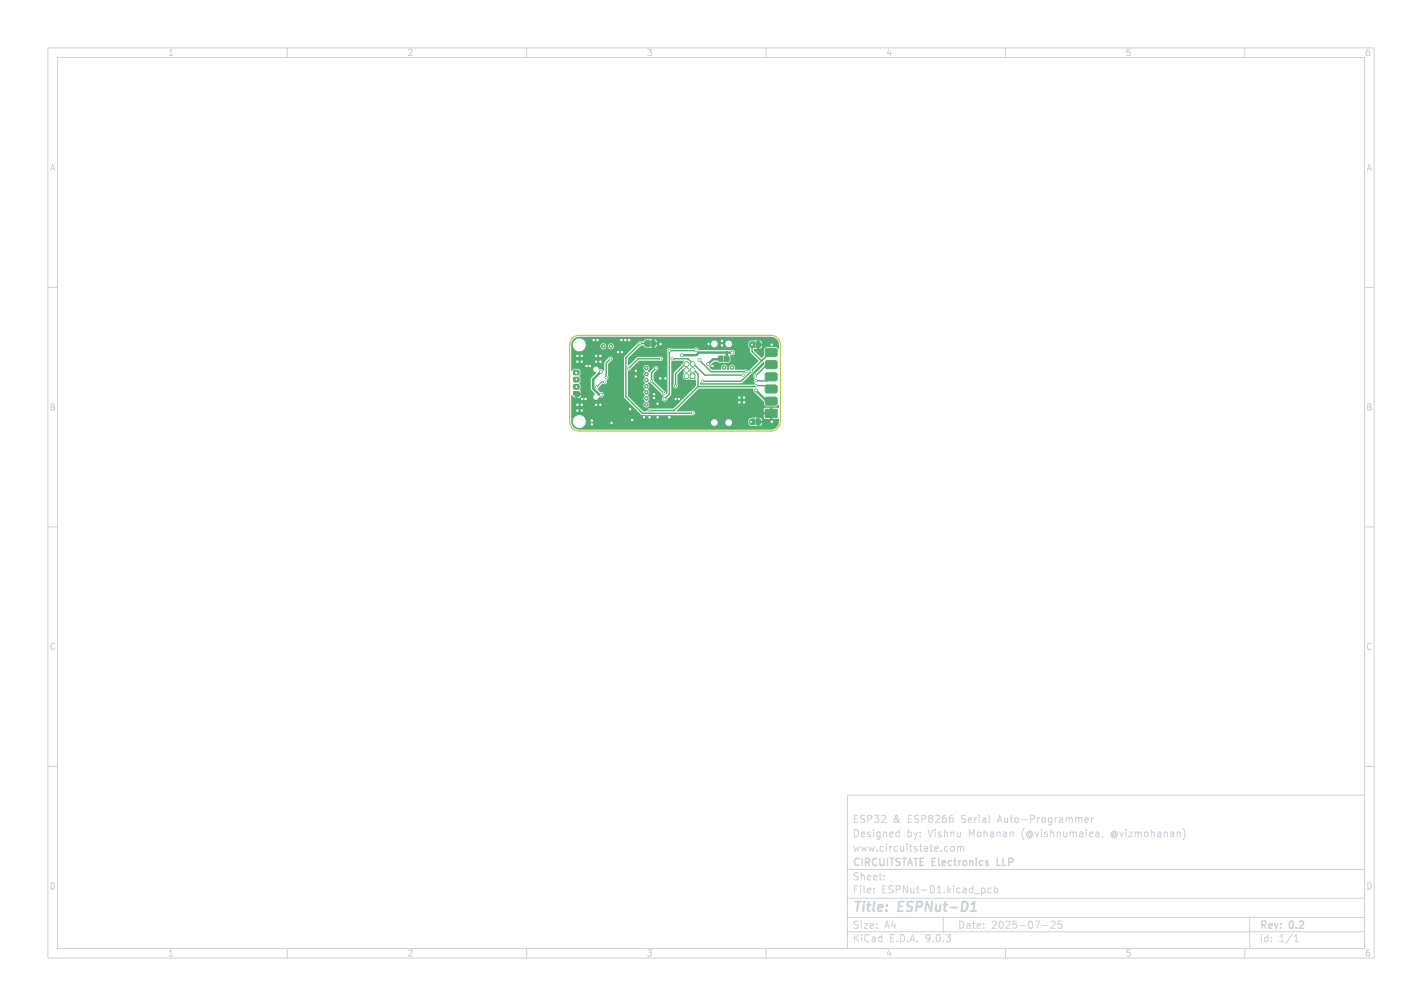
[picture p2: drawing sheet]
<svg xmlns="http://www.w3.org/2000/svg" width="297mm" height="210mm" viewBox="0 0 297 210" stroke-linecap="round" stroke-linejoin="round" font-family="sans-serif">
<g fill="none" stroke="#cdd1da" stroke-width=".21">
<path d="M10 10h277v190h-277zM12 12h273v186h-273zM60 10v2M110 10v2M160 10v2M210 10v2M260 10v2M10 60h2M285 60h2M10 110h2M285 110h2M10 160h2"/>
<path d="M177 166h108v32h-108zM187.4 173.7l.4 .1M187.8 173.2v1.5M187.8 174.6l-.4 .1M198.7 176.8l.3-.1 .3 .3v.4l-.3 .3-.3-.1-.2-.2zM199 170.9v.7M200 176.8l.4-.1 .2 .2M200 176.7v1M200.6 176.9l.2-.2 .4 .1v.9M200.6 176.9v.8M206.7 171.6l.1 .1M226.6 171.2l.7-.1-.1-.3-.4-.1-.2 .2 .1 .7h.5"/>
<path d="M228 170.7v1M228.4 170.7l-.4 .3M229 173.7h.3l.2 .2v.8M229.5 174.6l-.5 .1M229.5 174.1h-.5M230.3 174.6l-.1 .3M247.1 173a1.72 1.72 0 0 1 0 2.3M285 160h2M60 198v2M110 198v2M160 198v2M177 194.5h108"/>
<path d="M177 191.5h108M177 187.5h108M177 181.5h108M182.5 186.3v.1M182.5 185.5v.1M184.7 183.6v.1M184.7 182.8v.1M197 191.5v3M205.5 185.4l.2 .3v.4l-.2 .3M207 185.5l-.4-.1-.3 .3 .2 .6h.5M207.7 185.5l.4-.1 .3 .3-.2 .6h-.5M207.7 184.9v1.5"/>
<path d="M210 198v2M217.7 193.2h1.2M219.5 192.4l.6-.1 .3 .4-.9 1.1h.9M221.7 192.3h-.7v.7l.2-.1h.5l.1 .3-.1 .5-.2 .1-.5-.1M260 198v2M261 191.5v6.5M270.3 196.6h.9M270.3 195.5l.4-.4v1.5"/>
</g>
<path d="M202.7 190.2h1.2M203.1 188.7l.5-.5-.3 2" fill="none" stroke="#cdd1da" stroke-width=".4"/>
<path d="M208.3 179.2v1.5h.7" fill="none" stroke="#cdd1da" stroke-width=".3"/>
<g fill="#52ab6e" stroke="#52ab6e" stroke-width=".21">
<path d="M144.2 78.1h1v1h-1z"/>
<path d="M151.3 74.3h.7l.2 .2 .1 .6-.1 .3-.9 .1z"/>
<path d="M150.1 74.5l.2-.2h.7v1.2h-.7l-.2-.2z"/>
<path d="M157.9 87.5h.7l.2 .1 .1 .7-.2 .3-.8 .1z"/>
<path d="M156.7 87.6l.2-.1h.7v1.2l-.7-.1-.2-.1z"/>
<path d="M157.9 71.3l.7 .1 .2 .1 .1 .6-.2 .4h-.8z"/>
<path d="M156.7 71.5l.2-.1 .7-.1v1.2h-.7l-.2-.1z"/>
<path d="M135.9 71.1h.7l.2 .2 .1 .6-.1 .3-.9 .1z"/>
<path d="M134.7 71.3l.2-.2h.7v1.2h-.7l-.2-.2z"/>
<path d="M119.8 81.8h1.2v1h-.8l-.4-.4z"/>
<path d="M119.8 80.3h1.1v.9h-1.1z"/>
<path d="M119.8 78.8h1.1v.9h-1.1z"/>
<path d="M119.8 77.3h1.1v.9h-1.1z"/>
<path d="M159.8 85.4h2.5v1.7h-2.5z"/>
<path d="M159.9 83.1l.3-.2 2 .1 .1 .3-.1 1.1-.3 .2-1.9-.1-.2-.3z"/>
<path d="M159.9 80.5l.3-.1h2l.1 .4-.1 1.1-.3 .2-1.9-.1-.2-.3z"/>
<path d="M159.9 78l.3-.2 2 .1 .1 .3-.1 1.1-.3 .2-1.9-.1-.2-.3z"/>
<path d="M159.9 75.4l.3-.1 2 .1 .1 .3-.1 1.1-.3 .2-1.9-.1-.2-.3z"/>
<path d="M159.9 72.9l.3-.2 2 .1 .1 .3-.1 1.2-.3 .1h-1.9l-.2-.4z"/>
<circle cx="143.4" cy="78.6" r=".5"/>
<circle cx="144.7" cy="77.3" r=".5"/>
<circle cx="143.4" cy="77.3" r=".5"/>
<circle cx="144.7" cy="76" r=".5"/>
<circle cx="143.4" cy="76" r=".5"/>
<circle cx="135" cy="76.8" r=".37"/>
<circle cx="135" cy="83.2" r=".37"/>
<circle cx="127.6" cy="72.3" r=".38"/>
<circle cx="135" cy="81.9" r=".37"/>
<circle cx="135" cy="80.6" r=".37"/>
<circle cx="135" cy="79.4" r=".37"/>
<circle cx="126" cy="72.3" r=".37"/>
<circle cx="151.3" cy="76.7" r=".37"/>
<circle cx="135" cy="84.4" r=".37"/>
<circle cx="135" cy="78.1" r=".37"/>
<circle cx="152.9" cy="76.7" r=".37"/>
<circle cx="154.4" cy="84" r=".3"/>
<circle cx="120.6" cy="85.7" r=".3"/>
<circle cx="121.5" cy="74.3" r=".3"/>
<circle cx="123.2" cy="76.4" r=".3"/>
<circle cx="132" cy="87.7" r=".3"/>
<circle cx="120.6" cy="74.3" r=".3"/>
<circle cx="137.3" cy="87.1" r=".3"/>
<circle cx="124.5" cy="74.3" r=".3"/>
<circle cx="124.5" cy="84.5" r=".3"/>
<circle cx="150.8" cy="71.2" r=".3"/>
<circle cx="125.4" cy="74.3" r=".3"/>
<circle cx="124.5" cy="75.5" r=".3"/>
<circle cx="129.1" cy="73.5" r=".3"/>
<circle cx="127.7" cy="88.3" r=".3"/>
<circle cx="120.6" cy="84.5" r=".3"/>
<circle cx="134.5" cy="87.1" r=".3"/>
<circle cx="137.9" cy="79" r=".3"/>
<circle cx="132.8" cy="77.4" r=".3"/>
<circle cx="120.6" cy="75.5" r=".3"/>
<circle cx="129.8" cy="71" r=".3"/>
<circle cx="124" cy="71" r=".3"/>
<circle cx="154.4" cy="83" r=".3"/>
<circle cx="121.5" cy="85.7" r=".3"/>
<circle cx="155.4" cy="83" r=".3"/>
<circle cx="121.6" cy="83.3" r=".3"/>
<circle cx="148.8" cy="76.4" r=".3"/>
<circle cx="132.8" cy="78.6" r=".3"/>
<circle cx="125.4" cy="84.5" r=".3"/>
<circle cx="161.2" cy="72" r=".3"/>
<circle cx="121.5" cy="75.5" r=".3"/>
<circle cx="136.6" cy="83.1" r=".3"/>
<circle cx="150.8" cy="72.1" r=".3"/>
<circle cx="122.5" cy="76.4" r=".3"/>
<circle cx="121.5" cy="84.5" r=".3"/>
<circle cx="161.2" cy="88" r=".3"/>
<circle cx="139" cy="79" r=".3"/>
<circle cx="138" cy="71.9" r=".3"/>
<circle cx="155.4" cy="84" r=".3"/>
<circle cx="123.6" cy="88.6" r=".3"/>
<circle cx="130.6" cy="71" r=".3"/>
<circle cx="123.6" cy="87.8" r=".3"/>
<circle cx="135.7" cy="87.1" r=".3"/>
<circle cx="131.4" cy="71" r=".3"/>
<circle cx="137.3" cy="84.3" r=".3"/>
<circle cx="148" cy="71.8" r=".3"/>
<circle cx="139.8" cy="87.1" r=".3"/>
<circle cx="122.3" cy="83.3" r=".3"/>
<circle cx="136.6" cy="82.3" r=".3"/>
<circle cx="125.4" cy="75.5" r=".3"/>
<circle cx="129.9" cy="73.5" r=".3"/>
<circle cx="141.8" cy="83.3" r=".3"/>
<circle cx="124.8" cy="71" r=".3"/>
<circle cx="141.1" cy="83.3" r=".3"/>
<circle cx="131.6" cy="85.4" r=".3"/>
<circle cx="120.4" cy="77.8" r=".3"/>
<circle cx="125.5" cy="77.6" r=".3"/>
<circle cx="125.6" cy="82.4" r=".3"/>
<circle cx="127.6" cy="72.3" r=".23"/>
<circle cx="145.4" cy="73.1" r=".3"/>
<circle cx="138.8" cy="83.3" r=".3"/>
<circle cx="139.8" cy="73.2" r=".3"/>
<circle cx="126" cy="72.3" r=".23"/>
<circle cx="146.7" cy="79.5" r=".22"/>
<circle cx="157.1" cy="71.9" r=".22"/>
<circle cx="156.9" cy="77.5" r=".22"/>
<circle cx="120.4" cy="79.2" r=".23"/>
<circle cx="120.4" cy="80.8" r=".23"/>
<circle cx="126.3" cy="79.7" r=".23"/>
<circle cx="124.6" cy="80.8" r=".22"/>
<circle cx="157.8" cy="78.5" r=".23"/>
<circle cx="156.8" cy="88" r=".23"/>
<circle cx="146.1" cy="75.2" r=".3"/>
<circle cx="141.1" cy="80.6" r=".23"/>
<circle cx="155.8" cy="77.6" r=".23"/>
<circle cx="133.7" cy="71.7" r=".22"/>
<circle cx="144.7" cy="86.2" r=".22"/>
<circle cx="152.9" cy="73.6" r=".3"/>
<circle cx="142.4" cy="74.1" r=".3"/>
<circle cx="152.9" cy="76.7" r=".23"/>
<circle cx="157.9" cy="81.5" r=".3"/>
<circle cx="126.6" cy="78.8" r=".23"/>
<circle cx="127.5" cy="74.9" r=".22"/>
<circle cx="140.4" cy="74.9" r=".22"/>
<circle cx="157.9" cy="79.5" r=".22"/>
<circle cx="138" cy="74.9" r=".23"/>
<circle cx="155.2" cy="78.3" r=".22"/>
<circle cx="131.3" cy="76.9" r=".23"/>
<circle cx="157.9" cy="80.5" r=".22"/>
<circle cx="135.7" cy="85.7" r=".22"/>
<circle cx="135" cy="78.1" r=".22"/>
<circle cx="137" cy="76.9" r=".23"/>
<circle cx="135" cy="79.4" r=".22"/>
<circle cx="136.1" cy="79.6" r=".23"/>
<circle cx="138.6" cy="82.1" r=".22"/>
<circle cx="135" cy="76.8" r=".22"/>
<circle cx="135" cy="84.4" r=".22"/>
<circle cx="135" cy="83.2" r=".22"/>
<circle cx="135" cy="81.9" r=".22"/>
<circle cx="135" cy="80.6" r=".22"/>
<circle cx="151.3" cy="76.7" r=".23"/>
<circle cx="147.9" cy="76" r=".3"/>
</g>
<path d="M125.5 77.6l-1.6 1.6v1.9l1.3 1.3h.4M150.5 74.9l-1.6 .1-1 1M151.8 73.6h.1M151.8 73.6v1.3M152.9 73.6h-6.9l-.6 .5h-3M157.9 81.5l2.2 2.2h1" fill="none" stroke="#52ab6e" stroke-width=".5"/>
<g fill="none" stroke="#52ab6e" stroke-width=".3">
<path d="M127.5 74.9l-.9 .9v3M133.7 71.7h.1M133.7 71.7l-3 3v8.1l3.5 3.5 10.5-.1M133.7 71.7h1.4M137 76.9l-.9 .9v1.8l2.5 2.5M138 74.9h-4.7l-2 2M140.4 74.9h3.3l1 1.1h.2l2.3 2.3h8M143.4 76h-.3l-2 2v2.6M144.7 77.3h.3l.8 .8v2.6M145.4 73.1l-5.6 .1v9.1l-1 1M146.1 75.2l2.4 2.4h7.3M157.1 71.9v1.5l1.9 2"/>
<path d="M161.1 73.6h-.3l-6 6-8.1-.1M161.1 76.1h-.9l-2.4 2.4M161.1 78.7l-.9 .8h-2.3M135.7 85.7h.1M145.8 80.7h11.9l.2-.2h2.5l.7 .7M145.8 80.7l-5 5h-5.1"/>
</g>
<path d="M126.3 79.7h-.6l-1.1 1.1M124.6 80.8h.1" fill="none" stroke="#52ab6e" stroke-width=".21"/>
<g fill="#52ab6e">
<path d="M119.9 70.7l.4-.2 .7-.2h40a1.7 1.7 0 0 1 1.7 1.7l-.1 .8-.6-.3h-1.8l-.4 .1-.2 .4v1.2l-.6 .5-1.5-1.5v-.3l.1-.1h1l.4-.2 .2-.4h-.6v.6h-.5v-1.1h1.1l-.2-.4-.4-.2v.6h-.5v-.7l-1.4 .1-.4 .6 .1 .7 .3 .4v.7l1.7 1.9-2.1 2-.4-.3-2.4 .1a.69 .69 0 0 0-.3-.9 .69 .69 0 0 0-.9 .2v.6l-.4 .1a.69 .69 0 0 0-.3-.9 .69 .69 0 0 0-.9 .2v.6l-.1 .1h-1.9l-.6-.6 1-1.1h.7l.5 .3 1.9-.1 .4-.5-.1-1.1a.62 .62 0 0 0 .8-.2 .62 .62 0 0 0-.1-.8h-7.1a.68 .68 0 0 0-.5-.5 .68 .68 0 0 0-.7 .2h-4.7a.57 .57 0 0 0-.8 0 .57 .57 0 0 0 0 .8v8.5l-.2 .2-.2-.5-2.4-2.3-.1-1.5 .6-.6a.48 .48 0 0 0 .2-.9 .48 .48 0 0 0-.8 .3l-.8 .9-.4-.3a.67 .67 0 0 0 .2-1 .67 .67 0 0 0-1.1 .1 .67 .67 0 0 0 .3 1 .75 .75 0 0 0 0 1.2l-.2 .3a.73 .73 0 0 0 .2 1 .75 .75 0 0 0 0 1.3 .75 .75 0 0 0 0 1.3l-.2 .2a.73 .73 0 0 0 .2 1 .66 .66 0 0 0-.2 1 .66 .66 0 0 0 1.1 0 .66 .66 0 0 0-.3-1 .75 .75 0 0 0 0-1.3 .75 .75 0 0 0 0-1.2 .75 .75 0 0 0 0-1.3l.3-.2 3 2.9a.6 .6 0 0 0-.2 1 .6 .6 0 0 0 1-.4l.8-.9v-7l.5-.1h2.1l-.2 .6-1.9 1.9v2.5a.49 .49 0 0 0 .4 .8 .49 .49 0 0 0 .4-.8v-2.1l1.1-1.1 .6-.1-.1 .2 .1 .3h-.6l.1 .2a.39 .39 0 0 1 0 .6 .82 .82 0 0 0 .3 .9 .82 .82 0 0 0 .9 0l1.5 .1v1.2l-4.7 4.8-4.9-.1a.69 .69 0 0 0-.7 .7l-.8-.1-3.2-3.2v-5.1l.5-.2 1.9-2h4.3a.48 .48 0 0 0 .7-.4 .48 .48 0 0 0-.8-.4h-4.5l-1.9 1.8-.2-.1v-1.4l2.8-2.7h.5l.5 .5h1.3l.8-.1 .2-.5h-.5v.6h-.5v-.7h12.3v.1a.7 .7 0 0 0 .8 .5 .7 .7 0 0 0 .6-.6h1.6v.1a.7 .7 0 0 0 1.2 .3 .7 .7 0 0 0-.3-1.2 .7 .7 0 0 0-.9 .8h-1.6v-.2a.7 .7 0 0 0-.8-.6 .7 .7 0 0 0-.6 .8h-12.3v-.4h1l-.2-.6-.3-.1v.7h-.5v-.7l-1.3 .1-.5 .4h-1l-3 3.2v8.5l3.5 3.6 10.6 .1a.49 .49 0 0 0 .7-.6 .49 .49 0 0 0-.9-.2h-2.8l-.1-.2 .3-.3h17.8v.6h1.3v-.9h-1l-.3 .3h-17.8l4.3-4.3 11.4 .1a.7 .7 0 0 0 .3 .8l1.9 1.9a.74 .74 0 0 0 .5 .9h1.9l.7-.3-.1 .7-1.3-.1v2.3h1.3l.1 .6a1.7 1.7 0 0 1-1.7 1.7h-40a1.71 1.71 0 0 1-1.7-1.8h.3v.2a1.35 1.35 0 0 0 1.3 1.3 1.35 1.35 0 0 0 1.4-1.1h26.2v.1a.7 .7 0 0 0 .8 .5 .7 .7 0 0 0 .6-.6h1.6v.1a.7 .7 0 0 0 1 .4 .7 .7 0 0 0 .3-1h3.5l.1 .7 .3 .4h1.9l.4-.2 .2-.4h-.6v.6h-.5v-1.1h1.1l-.2-.4-.3-.2h.8l.3 .2h1v-.9h-1.3v.7h-.9v.6h-.5v-.6l-1.4 .1-.4 .5h-3.5a.7 .7 0 0 0-.9-.2 .7 .7 0 0 0-.4 .7h-1.6v-.2a.7 .7 0 0 0-.8-.6 .7 .7 0 0 0-.6 .8h-26.2l.1-.2a1.35 1.35 0 0 0-1.3-1.5 1.35 1.35 0 0 0-1.5 1.3h-.3v-4.8l1.7-.1 .3-.2v-.3h-.7v.6h-1.3v-.5l.2-.1 .6 .5v-.6l.3-.1v-.2l.9-.1-.2-.6 .1-1-.2-.4 .2-.4v-.5h2.2v2.2l.9 .9a.65 .65 0 0 0-.2 1.2 .65 .65 0 0 0 1.1-.5 .6 .6 0 0 0 .9-.4 .6 .6 0 0 0-.8-.7l-.5-.6 1-1.1a.56 .56 0 0 0 .7 0 .56 .56 0 0 0 .2-.7l.1-.1a.5 .5 0 0 0 .2-.8v-2.5l.6-.6a.49 .49 0 0 0 .2-.8 .49 .49 0 0 0-.8 .2l-.8 .8v1.7l-.6-.3-.5 .1a.61 .61 0 0 0-.6-.6 .61 .61 0 0 0-.6 .7 .61 .61 0 0 0 .6 .6l-1.1 1.3h-2.2l-.2-.6 .2-.5-.1-.9-.3-.1h-.9l-.4 .4h-.2v-5.5h.3v.2a1.35 1.35 0 0 0 1.3 1.3 1.35 1.35 0 0 0 1.4-1.2h3.1v.2a.63 .63 0 0 0 .7 .5 .63 .63 0 0 0 .5-.7h.4v.2a.63 .63 0 0 0 .9 .4 .63 .63 0 0 0 0-1 .63 .63 0 0 0-.9 .4h-.4a.63 .63 0 0 0-.6-.5 .63 .63 0 0 0-.6 .5h-3.1l.1-.1a1.35 1.35 0 0 0-1.3-1.5 1.35 1.35 0 0 0-1.5 1.3h-.3v-.2z"/>
<path d="M146.2 79.9l8.8 .1 4.4-4.4h.1l.1 .6-1.9 1.8a.54 .54 0 0 0-.4 .5 .54 .54 0 0 0 .3 .5l-.2 .6 .3 .4-.3 .3h-11.1z"/>
</g>
<path d="M119.6 70.6l.6-.4 .8-.2h40a2 2 0 0 1 2 2v16a2 2 0 0 1-2 2h-40a2 2 0 0 1-2-2v-16l.1-.7z" fill="none" stroke="#c2c200" stroke-width=".21"/>
<g fill="#fff" stroke="#fff" stroke-width=".21">
<circle cx="154.4" cy="84" r=".15"/>
<circle cx="120.6" cy="85.7" r=".15"/>
<circle cx="121.5" cy="74.3" r=".15"/>
<circle cx="123.2" cy="76.4" r=".15"/>
<circle cx="132" cy="87.7" r=".15"/>
<circle cx="120.6" cy="74.3" r=".15"/>
<circle cx="137.3" cy="87.1" r=".15"/>
<circle cx="124.5" cy="74.3" r=".15"/>
<circle cx="124.5" cy="84.5" r=".15"/>
<circle cx="150.8" cy="71.2" r=".15"/>
<circle cx="125.4" cy="74.3" r=".15"/>
<circle cx="124.5" cy="75.5" r=".15"/>
<circle cx="129.1" cy="73.5" r=".15"/>
<circle cx="127.7" cy="88.3" r=".15"/>
<circle cx="120.6" cy="84.5" r=".15"/>
<circle cx="134.5" cy="87.1" r=".15"/>
<circle cx="137.9" cy="79" r=".15"/>
<circle cx="132.8" cy="77.4" r=".15"/>
<circle cx="120.6" cy="75.5" r=".15"/>
<circle cx="129.8" cy="71" r=".15"/>
<circle cx="124" cy="71" r=".15"/>
<circle cx="154.4" cy="83" r=".15"/>
<circle cx="121.5" cy="85.7" r=".15"/>
<circle cx="155.4" cy="83" r=".15"/>
<circle cx="121.6" cy="83.3" r=".15"/>
<circle cx="148.8" cy="76.4" r=".15"/>
<circle cx="132.8" cy="78.6" r=".15"/>
<circle cx="125.4" cy="84.5" r=".15"/>
<circle cx="161.2" cy="72" r=".15"/>
<circle cx="121.5" cy="75.5" r=".15"/>
<circle cx="136.6" cy="83.1" r=".15"/>
<circle cx="150.8" cy="72.1" r=".15"/>
<circle cx="122.5" cy="76.4" r=".15"/>
<circle cx="121.5" cy="84.5" r=".15"/>
<circle cx="161.2" cy="88" r=".15"/>
<circle cx="139" cy="79" r=".15"/>
<circle cx="138" cy="71.8" r=".15"/>
<circle cx="155.4" cy="84" r=".15"/>
<circle cx="123.6" cy="88.6" r=".15"/>
<circle cx="130.6" cy="71" r=".15"/>
<circle cx="123.6" cy="87.8" r=".15"/>
<circle cx="135.7" cy="87.1" r=".15"/>
<circle cx="131.4" cy="71" r=".15"/>
<circle cx="137.3" cy="84.3" r=".15"/>
<circle cx="148" cy="71.8" r=".15"/>
<circle cx="139.8" cy="87.1" r=".15"/>
<circle cx="122.3" cy="83.3" r=".15"/>
<circle cx="136.6" cy="82.3" r=".15"/>
<circle cx="125.4" cy="75.5" r=".15"/>
<circle cx="129.9" cy="73.5" r=".15"/>
<circle cx="141.8" cy="83.3" r=".15"/>
<circle cx="124.8" cy="71" r=".15"/>
<circle cx="141.1" cy="83.3" r=".15"/>
<circle cx="131.6" cy="85.4" r=".15"/>
<circle cx="120.4" cy="77.8" r=".15"/>
<circle cx="125.5" cy="77.6" r=".15"/>
<circle cx="125.6" cy="82.4" r=".15"/>
<circle cx="127.6" cy="72.3" r=".1"/>
<circle cx="145.4" cy="73.1" r=".15"/>
<circle cx="138.8" cy="83.3" r=".15"/>
<circle cx="139.8" cy="73.2" r=".15"/>
<circle cx="126" cy="72.3" r=".1"/>
<circle cx="146.7" cy="79.5" r=".1"/>
<circle cx="157.1" cy="71.9" r=".1"/>
<circle cx="156.9" cy="77.5" r=".1"/>
<circle cx="120.4" cy="79.2" r=".1"/>
<circle cx="120.4" cy="80.8" r=".1"/>
<circle cx="126.3" cy="79.7" r=".1"/>
<circle cx="124.6" cy="80.8" r=".1"/>
<circle cx="157.8" cy="78.5" r=".1"/>
<circle cx="156.8" cy="88" r=".1"/>
<circle cx="146.1" cy="75.2" r=".15"/>
<circle cx="141.1" cy="80.6" r=".1"/>
<circle cx="155.8" cy="77.6" r=".1"/>
<circle cx="133.7" cy="71.7" r=".1"/>
<circle cx="144.7" cy="86.2" r=".1"/>
<circle cx="152.9" cy="73.6" r=".15"/>
<circle cx="142.4" cy="74.1" r=".15"/>
<circle cx="152.9" cy="76.7" r=".1"/>
<circle cx="157.9" cy="81.5" r=".15"/>
<circle cx="126.6" cy="78.8" r=".1"/>
<circle cx="127.5" cy="74.9" r=".1"/>
<circle cx="140.4" cy="74.9" r=".1"/>
<circle cx="157.9" cy="79.5" r=".1"/>
<circle cx="138" cy="74.9" r=".1"/>
<circle cx="155.2" cy="78.3" r=".1"/>
<circle cx="131.3" cy="76.9" r=".1"/>
<circle cx="157.9" cy="80.5" r=".1"/>
<circle cx="135.7" cy="85.7" r=".1"/>
<circle cx="135" cy="78.1" r=".1"/>
<circle cx="137" cy="76.9" r=".1"/>
<circle cx="135" cy="79.4" r=".1"/>
<circle cx="136.1" cy="79.6" r=".1"/>
<circle cx="138.6" cy="82.1" r=".1"/>
<circle cx="135" cy="76.8" r=".1"/>
<circle cx="135" cy="84.4" r=".1"/>
<circle cx="135" cy="83.2" r=".1"/>
<circle cx="135" cy="81.9" r=".1"/>
<circle cx="135" cy="80.6" r=".1"/>
<circle cx="151.3" cy="76.7" r=".1"/>
<circle cx="147.9" cy="76" r=".15"/>
<circle cx="152.2" cy="71.8" r=".45"/>
<circle cx="149.2" cy="71.8" r=".45"/>
<circle cx="121" cy="88" r="1.1"/>
<circle cx="121" cy="72" r="1.1"/>
<circle cx="149.2" cy="88.2" r=".45"/>
<circle cx="152.2" cy="88.2" r=".45"/>
<circle cx="124.5" cy="77.1" r=".33"/>
<circle cx="124.5" cy="82.9" r=".33"/>
<circle cx="144.7" cy="78.6" r=".33"/>
<circle cx="143.4" cy="78.6" r=".33"/>
<circle cx="144.7" cy="77.3" r=".33"/>
<circle cx="143.4" cy="77.3" r=".33"/>
<circle cx="144.7" cy="76" r=".33"/>
<circle cx="143.4" cy="76" r=".33"/>
</g>
<g font-size="2.8" fill="#cdd1da">
<text x="178" y="190.9">Title:</text>
<text x="187.7" y="190.9">ESPNut-D1</text>
</g>
<g font-size="2.1" fill="#cdd1da">
<text x="178" y="172">ESP32</text>
<text x="186.4" y="172">&amp;</text>
<text x="189.6" y="172">ESP8266</text>
<text x="200.9" y="172">Serial</text>
<text x="208.7" y="172">Auto-Programmer</text>
<text x="178" y="178">www.circuitstate.com</text>
<text x="178" y="175">Designed</text>
<text x="189.4" y="175">by:</text>
<text x="193.9" y="175">Vishnu</text>
<text x="202.5" y="175">Mohanan</text>
<text x="213.6" y="175">(@vishnumaiea,</text>
<text x="232.4" y="175">@vizmohanan)</text>
<text x="178" y="184">Sheet:</text>
<text x="178" y="181.2">CIRCUITSTATE Electronics</text>
<text x="208.9" y="181.2">LLP</text>
<text x="178" y="186.7">File:</text>
<text x="184.1" y="186.7">ESPNut-D1.kicad_pcb</text>
<text x="178" y="196.9">KiCad</text>
<text x="178" y="194.1">Size:</text>
<text x="184.7" y="194.1">A4</text>
<text x="185.7" y="196.9">E.D.A.</text>
<text x="193.3" y="196.9">9.0.3</text>
<text x="200" y="194.1">Date:</text>
<text x="207" y="194.1">2025-07-25</text>
<text x="263" y="194.3">Rev:</text>
<text x="263" y="196.9">Id:</text>
<text x="267.1" y="196.9">1/1</text>
<text x="269.4" y="194.3">0.2</text>
</g>
<g font-size="1.8" fill="#cdd1da">
<text x="35" y="11.9">1</text>
<text x="85" y="11.9">2</text>
<text x="135" y="11.9">3</text>
<text x="185" y="11.9">4</text>
<text x="235" y="11.9">5</text>
<text x="285" y="11.9">6</text>
<text x="10.3" y="35.9">A</text>
<text x="285.4" y="35.9">A</text>
<text x="10.3" y="85.9">B</text>
<text x="285.3" y="85.9">B</text>
<text x="10.3" y="135.9">C</text>
<text x="285.3" y="135.9">C</text>
<text x="10.3" y="185.9">D</text>
<text x="285.3" y="185.9">D</text>
<text x="35" y="199.9">1</text>
<text x="85" y="199.9">2</text>
<text x="135" y="199.9">3</text>
<text x="185" y="199.9">4</text>
<text x="235" y="199.9">5</text>
<text x="285" y="199.9">6</text>
</g>
</svg>
